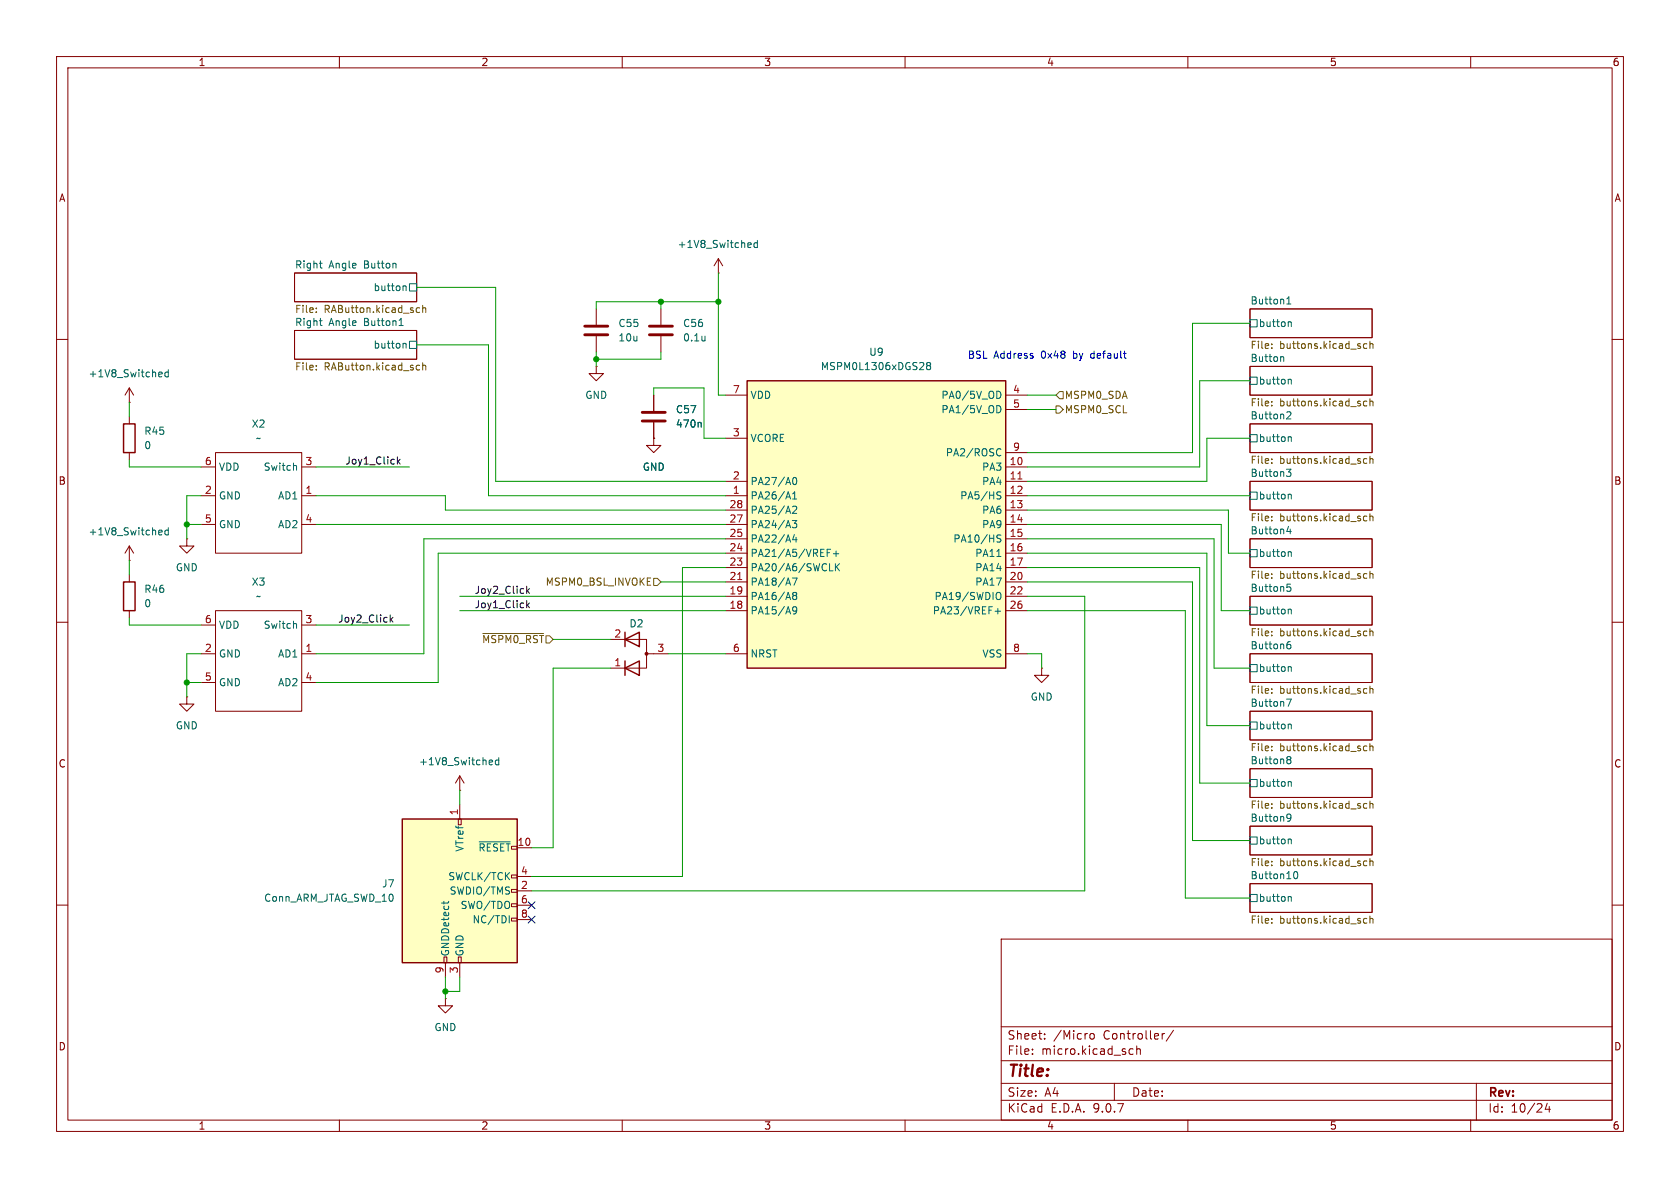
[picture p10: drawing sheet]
<svg xmlns="http://www.w3.org/2000/svg" width="297mm" height="210mm" viewBox="0 0 297 210" stroke-linecap="round" stroke-linejoin="round" font-family="sans-serif">
<g fill="none" stroke="#840000" stroke-width=".18">
<path d="M10 10h277v190h-277zM12 12h273v186h-273zM60 10v2M110 10v2M160 10v2M210 10v2M260 10v2M52.1 48.3h21.6v5h-21.6zM52.1 58.4h21.6v5.1h-21.6zM221 54.6h21.6v5.1h-21.6zM10 60h2M221 74.9h21.6v5.1h-21.6z"/>
<path d="M221 64.8h21.6v5.1h-21.6zM285 60h2M221 85.1h21.6v5.1h-21.6zM221 95.3h21.6v5h-21.6zM10 110h2M35.6 110.5h2.5M35.6 115.6h2.5M38.1 108h15.2v17.7h-15.2zM53.3 110.5h2.6M53.3 115.6h2.6M221 115.6h21.6v5.1h-21.6zM221 105.4h21.6v5.1h-21.6z"/>
<path d="M285 110h2M35.6 120.7h2.5M53.3 120.7h2.6M221 125.7h21.6v5.1h-21.6zM221 135.9h21.6v5.1h-21.6zM221 156.2h21.6v5.1h-21.6zM221 146.1h21.6v5h-21.6zM10 160h2M177 166h108v32h-108zM285 160h2M60 198v2M110 198v2"/>
<path d="M160 198v2M177 194.5h108M177 191.5h108M177 187.5h108M177 181.5h108M182.5 186.3v.1M182.5 185.5v.1M184.7 183.6v.1M184.7 182.8v.1M192.8 182.8l.4-.1 .3 .3v.4l-.3 .3-.4-.1-.1-.2v-.4zM197 191.5v3M199.6 186.1l.3 .3 .4-.1"/>
<path d="M200.3 185.5l-.4-.1-.3 .3M201 185.5l.2-.1 .3 .1 .1 .9M201 184.9v1.5M205.9 182.7l-.3 .1-.1 .2M207.5 182.1l-1.3 2M210 198v2M260 198v2M261 191.5v6.5M273.5 195l-.3 1.1h.9M273.9 195.6v1"/>
</g>
<g fill="none" stroke="#006464" stroke-width=".18">
<path d="M56.5 46.5h.4M56.5 56.7h.4M56.7 47.3l.2 .1M56.7 57.5h.2M70.6 57.5h.7M70.9 56.3v1.2M71.3 50.6h.4l.1 .8M72.4 50.2h1.3v1.2h-1.3zM221 56.5h1.2v1.3h-1.2zM227.5 53.7h.7M227.5 52.8l.4-.3v1.2M227.8 56.9h.4l.1 .8"/>
<path d="M71.3 60.8h.4l.1 .7M72.4 60.3h1.3v1.3h-1.3zM221 76.8h1.2v1.3h-1.2zM221 66.7h1.2v1.2h-1.2zM226.6 63l.3 .2v.7M227.8 67.1h.4l.1 .8M227.8 77.3h.4l.1 .7M228.2 72.9v.4l-.8 .8h.8M221 87h1.2v1.3h-1.2zM221 97.2h1.2v1.2h-1.2zM227.8 93l-.3 1h.8M227.8 87.4h.4l.1 .8"/>
<path d="M227.8 97.6h.4l.1 .8M228.1 93.5v.9M228.2 82.9l-.4 .5 .4 .1v.5l-.2 .2h-.4M52.1 110.2l.3 .2v.7M221 117.5h1.2v1.2h-1.2zM221 107.3h1.2v1.3h-1.2zM227.6 103.8l.4-.1 .2 .3-.1 .5h-.5M227.6 114l.4-.1 .2 .3-.1 .4h-.5M227.7 113.5l-.1 .2M227.8 107.7h.4l.1 .8M227.8 117.9h.4l.1 .8M221 127.6h1.2v1.3h-1.2z"/>
<path d="M221 137.8h1.2v1.3h-1.2zM227.6 134.2l.1 .1M227.7 134.3h.3M227.7 134.3h-.1M227.8 128.1h.4l.1 .7M227.8 138.2h.4l.1 .8M228 134.3l.2 .2v.4l-.2 .1h-.4M228.2 133.9v.1l-.2 .3M228.3 123.6l-.6 1.3M221 158.1h1.2v1.3h-1.2zM221 148h1.2v1.2h-1.2zM227.8 148.4h.4l.1 .8"/>
<path d="M227.8 158.5h.4l.1 .8M228.2 144a.84 .84 0 0 1-.3 1.2h-.3M228.2 144.4l-.2 .3-.4-.1M228.8 154.2a.69 .69 0 0 0 .3 1.1l.2-.1 .1-.3-.1-.7"/>
</g>
<g fill="none" stroke="#725600" stroke-width=".18">
<path d="M55.9 55.1v.1M55.9 54.5v.1M73.7 55.2h.5M73.7 54.5h.5M74.7 54.5l.2-.1 .3 .1 .1 .7M74.7 54v1.2M55.9 64.6v.1M55.9 65.3v.1M73.7 65.3h.5M73.7 64.6h.5M74.7 64.1v1.3M74.7 64.7l.2-.1h.3l.1 .8"/>
<path d="M224.8 60.8v.1M224.8 61.5v.1M224.8 71v.1M224.8 71.6v.2M241.6 60.8h-.3l-.3 .2 .2 .5h.4M241.6 71l-.3-.1-.3 .3 .2 .5h.4M242.2 60.3v1.3M242.2 70.5v1.3M242.2 60.9l.2-.1h.3v.8M242.2 71l.2-.1 .3 .1v.8M224.8 81.1v.2M224.8 81.8v.1"/>
<path d="M224.8 91.3v.1M224.8 92v.1M241.6 81.1h-.3l-.3 .2 .2 .6h.4M241.6 91.3l-.3-.1-.3 .3 .2 .5h.4M242.2 80.6v1.3M242.2 90.8v1.3M242.2 81.2l.2-.1h.3v.8M242.2 91.4l.2-.2 .3 .1v.8M224.8 101.5v.1M224.8 102.1v.1M224.8 111.6v.1M224.8 112.3v.1"/>
<path d="M241.6 101.5l-.3-.1-.3 .2 .2 .6h.4M241.6 111.6h-.3l-.3 .2 .2 .5h.4M242.2 101v1.2M242.2 111.1v1.3M242.2 101.5l.2-.1 .3 .1v.7M242.2 111.7l.2-.1h.3v.8M224.8 132.6v.1M224.8 121.8v.1M224.8 122.4v.2M224.8 131.9v.2M241.6 131.9h-.3l-.3 .2 .2 .6h.4M241.6 121.8l-.3-.1-.3 .3 .2 .5h.4"/>
<path d="M242.2 132l.2-.1h.3v.8M242.2 121.3v1.3M242.2 131.4v1.3M242.2 121.8l.2-.1 .3 .1v.8M224.8 142.1v.1M224.8 142.8v.1M224.8 152.3v.1M224.8 152.9v.1M241.6 142.1l-.3-.1-.3 .3 .2 .5h.4M241.6 152.3l-.3-.1-.3 .2 .2 .6h.4M242.2 141.6v1.3M242.2 151.8v1.2"/>
<path d="M242.2 142.2l.2-.2 .3 .1v.8M242.2 152.3l.2-.1 .3 .1v.7M224.8 162.4v.1M224.8 163.1v.1M241.6 162.4h-.3l-.3 .2 .2 .5h.4M242.2 161.9v1.3M242.2 162.5l.2-.1h.3v.8"/>
</g>
<path d="M71.1 144.8h20.3v25.4h-20.3z" fill="#ffffc2"/>
<path d="M110.5 118.1l2.5-1.3v2.6zM110.5 113l2.5-1.2v2.5zM110.5 111.8v2.5M110.5 116.8v2.6M71.1 144.8h20.3v25.4h-20.3z" fill="none" stroke="#840000" stroke-width=".25"/>
<g fill="none" stroke="#840000" stroke-width=".18">
<path d="M33 95.3v1.2h1.3l-1.3 1.3-1.3-1.3h1.3M33 95.3h.1M107.9 113h6.4v5.1h-6.4M114.3 115.6h3.8M184.1 118.1v1.3h1.3l-1.3 1.3-1.2-1.3h1.2M184.1 118.1h.1M33 123.2v1.3h1.3l-1.3 1.2-1.3-1.2h1.3M33 123.2h.1M81.3 139.7h.1M81.3 137.2v2.5M81.3 137.2l-.8 1.2M81.3 137.2l.7 1.2"/>
<path d="M81 144.8h.5v1h-.5zM81.3 142.2v2.6M90.4 154.7h1v.5h-1zM90.4 157.2h1v.5h-1zM90.4 159.8h1v.5h-1zM91.4 149.9h2.6M91.4 154.9h2.6M91.4 157.5h2.6M78.5 169.2h.5v1h-.5zM78.7 176.5v1.3h1.3l-1.3 1.3-1.2-1.3h1.2M78.7 176.5h.1M78.7 170.2v2.5"/>
<path d="M81 169.2h.5v1h-.5zM81.3 170.2v2.5M90.4 162.3h1v.5h-1zM91.4 160h2.6M91.4 162.6h2.6"/>
</g>
<path d="M86.7 134.4h.3l.1 .3-.6 .1M87 135.1l-.3 .1M88.2 134.4h-.4l-.2 .2 .1 .5h.5M88.2 133.9v1.3M78.5 159.3v.5M79.3 159.3v.3M84.7 148.8h5.5M90 161.9v1.2" fill="none" stroke="#006464" stroke-width=".18"/>
<circle cx="114.3" cy="115.6" r=".25" fill="#840000" stroke="#840000" stroke-width=".18"/>
<path d="M132.1 67.3h45.7v50.8h-45.7z" fill="#ffffc2"/>
<path d="M21.8 74.9h2.1v5.1h-2.1zM132.1 67.3h45.7v50.8h-45.7zM21.8 102.9h2.1v5.1h-2.1z" fill="none" stroke="#840000" stroke-width=".25"/>
<g fill="none" stroke="#840000" stroke-width=".18">
<path d="M105.4 54.6v2.8M105.4 59.4v2.8M116.8 54.6v2.8M116.8 59.4v2.8M127 48.3h.1M127 45.7l-.8 1.3M127 45.7l.8 1.3M127 45.7v2.6M22.9 71.1h.1M22.9 68.6v2.5M22.9 73.7v1.2M22.9 68.6l-.8 1.3"/>
<path d="M22.9 68.6l.7 1.3M105.4 64.8v1.2h1.3l-1.3 1.3-1.3-1.3h1.3M105.4 64.8h.1M115.6 77.5v1.2h1.2l-1.2 1.3-1.3-1.3h1.3M115.6 77.5h.1M115.6 69.9v2.7M115.6 74.7v2.8M128.3 69.9h3.8M128.3 77.5h3.8M177.8 69.9h3.8M177.8 72.4h3.8M22.9 99.1h.1"/>
<path d="M22.9 96.5l-.8 1.3M22.9 96.5l.7 1.3M22.9 80v1.3M22.9 96.5v2.6M35.6 87.6h2.5M35.6 92.7h2.5M35.6 82.6h2.5M38.1 80h15.2v17.8h-15.2zM53.3 87.6h2.6M53.3 92.7h2.6M53.3 82.6h2.6M128.3 85.1h3.8"/>
<path d="M128.3 87.6h3.8M128.3 90.2h3.8M128.3 92.7h3.8M128.3 95.3h3.8M128.3 97.8h3.8M177.8 85.1h3.8M177.8 87.6h3.8M177.8 90.2h3.8M177.8 92.7h3.8M177.8 95.3h3.8M177.8 97.8h3.8M177.8 80h3.8"/>
<path d="M177.8 82.6h3.8M22.9 101.6v1.3M22.9 108v1.2M128.3 100.3h3.8M128.3 102.9h3.8M128.3 105.4h3.8M128.3 108h3.8M128.3 115.6h3.8M177.8 100.3h3.8M177.8 102.9h3.8M177.8 105.4h3.8M177.8 108h3.8"/>
<path d="M177.8 115.6h3.8"/>
</g>
<g fill="none" stroke="#006464" stroke-width=".18">
<path d="M124.6 59.4v.9M132.4 42.9l.3 .1 .1 .2-.6 .1M132.7 43.7l-.3 .1M133.9 43l-.4-.1-.2 .3 .1 .5h.5M133.9 42.5v1.3M28.2 65.8h.4l.1 .3-.6 .1M28.6 66.6h-.4M29.8 65.3v1.3M29.8 65.8h-.4l-.3 .2 .2 .6h.5M123.8 74.7l.2 .1v.7M124.6 60.1v.1M164 64.6l-.2-.2 .2-.3h.3l.2 .2-.2 .3"/>
<path d="M164 64.6l-.2 .3 .1 .3 .1 .1h.4l.1-.2v-.2l-.2-.3M164 64.6h.3M176.2 69.2a.64 .64 0 0 1 .8 .6 .64 .64 0 0 1-.8 .6M176.2 71.7a.64 .64 0 0 1 .8 .6 .64 .64 0 0 1-.8 .7M176.6 79.3l.3 .1M28.2 93.7l.4 .1 .1 .2-.6 .1M28.6 94.5l-.4 .1M29.8 93.8l-.4-.1-.3 .3 .2 .5h.5M29.8 93.3v1.3M52.1 82.3l.3 .2v.6M140.1 92h.8l-.5 .5 .4 .1v.6l-.2 .1-.5-.1M140.1 89.6l.5-.1 .3 .3-.8 .9h.8"/>
<path d="M140.1 88.2h.8M140.1 87.3l.4-.4v1.3M140.2 84.5l.2-.1a.68 .68 0 0 1 .5 .6 .68 .68 0 0 1-.5 .7l-.2-.2-.1-.3zM140.4 94.5l-.3 .9h.8M140.7 95v.8M146.2 97.7h.5M146.2 97.1h.6M147.3 97.9h1M147.7 99.6v1.3M147.8 97.4v1M148.4 99.6l-.7 .8M176.2 94.9l.7 .6-.2 .3h-.5"/>
<path d="M176.2 98.4h.7M176.5 87.5l.3 .2 .1 .3-.2 .2h-.3M176.5 86.9l.4 .1M176.9 80.5l-.3 .1M176.9 94.6h-.4l-.3 .2M140.1 102.2h.8l-.5 1.2M140.4 105.3l-.3-.3 .3-.3h.2l.3 .3-.3 .3M140.4 105.3l-.3 .2 .1 .4 .2 .1 .3-.1 .2-.2v-.2l-.3-.2M140.4 105.3h.2M140.9 107.8l-.3 .2h-.4l-.1-.2 .1-.5h.4l.2 .1a.84 .84 0 0 1-.3 1.1h-.3M146.7 100.9h.6M147.9 100.2l.5 .7"/>
<path d="M175.9 108h1M176.4 104.7a.43 .43 0 0 1 .5 .4v.5a.43 .43 0 0 1-.5 .4M176.4 107.6v.9"/>
</g>
<path d="M179.9 84.7h.8M130.4 102.5h.7" fill="none" stroke="#a90000" stroke-width=".18"/>
<path d="M103.4 57.7h4M103.4 59.2h4M114.8 57.7h4.1M114.8 59.2h4.1M113.5 72.9h4.1M113.5 74.4h4.1" fill="none" stroke="#840000" stroke-width=".51"/>
<path d="M186.7 71.8h.6l.7 .6-.7 .6h-.6zM186.7 69.9l.6-.7h.7v1.3h-.7zM85.3 112h10.8M115.6 102.2h.6l.6 .7-.6 .6h-.6z" fill="none" stroke="#725600" stroke-width=".18"/>
<path d="M70.3 80.8v1.2M70.4 81.6l.3 .4M70.7 81.2l-.4 .5M69 108.7v1.3M69.1 109.5l.4 .5M69.5 109.1l-.5 .5M93.1 103.6v1.3M93.1 106.2v1.2M93.2 104.4l.4 .5M93.2 107l.4 .4M93.6 104.1l-.5 .4M93.6 106.6l-.5 .5" fill="none" stroke="#0f0f0f" stroke-width=".18"/>
<g fill="none" stroke="#009600" stroke-width=".18">
<path d="M73.7 50.8h13.9v34.3h40.7M116.8 53.3v1.3M127 48.3v21.6h1.3M127 53.3h-21.6v1.3M221 57.2h-10.2v22.8h-29.2M22.9 71.1v2.6M73.7 61h12.7v26.6h41.9M105.4 62.2v2.6M115.6 69.9v-1.3h8.9v8.9h3.8M116.8 62.2v1.3h-11.4M181.6 69.9h5.1M181.6 72.4h5.1"/>
<path d="M221 67.3h-8.9v15.3h-30.5M221 77.5h-7.6v7.6h-31.8M22.9 81.3v1.3h12.7M22.9 99.1v2.5M33 92.7h2.6M35.6 87.6h-2.6v7.7M55.9 87.6h22.8v2.6h49.6M55.9 82.6h16.5M55.9 92.7h72.4M128.3 95.3h-53.4v20.3h-19M128.3 97.8h-50.8v22.9h-21.6M181.6 90.2h35.6v7.6h3.8"/>
<path d="M181.6 97.8h31.8v30.5h7.6M181.6 92.7h34.3v15.3h5.1M181.6 95.3h33v22.8h6.4M181.6 87.6h39.4M22.9 109.2v1.3h12.7M35.6 115.6h-2.6v7.6M55.9 110.5h16.5M81.3 108h47M81.3 105.4h47M97.8 113h10.1M107.9 118.1h-10.1v31.8h-3.8M116.8 102.9h11.5"/>
<path d="M118.1 115.6h10.2M128.3 100.3h-7.7v54.6h-26.6M181.6 115.6h2.5v2.5M181.6 102.9h29.2v45.7h10.2M181.6 100.3h30.5v38.1h8.9M181.6 105.4h10.2v52.1h-97.8M181.6 108h27.9v50.8h11.5M33 120.7h2.6M81.3 139.7v2.5M78.7 172.7v3.8M81.3 172.7v2.6h-2.6"/>
</g>
<path d="M93.4 159.4l1.2 1.2M94.6 159.4l-1.2 1.2M93.4 162l1.2 1.2M94.6 162l-1.2 1.2" fill="none" stroke="#000084" stroke-width=".18"/>
<g fill="#009600" stroke="#009600" stroke-width=".18">
<circle cx="78.7" cy="175.3" r=".46"/>
<circle cx="33" cy="120.7" r=".46"/>
<circle cx="127" cy="53.3" r=".46"/>
<circle cx="116.8" cy="53.3" r=".46"/>
<circle cx="105.4" cy="63.5" r=".46"/>
<circle cx="33" cy="92.7" r=".46"/>
</g>
<text font-size="2.8" fill="#840000" x="178" y="190.9">Title:</text>
<g font-size="2.1" fill="#840000">
<text x="178" y="184">Sheet:</text>
<text x="186.2" y="184">/Micro</text>
<text x="195.1" y="184">Controller/</text>
<text x="178" y="186.7">File:</text>
<text x="184.1" y="186.7">micro.kicad_sch</text>
<text x="178" y="196.9">KiCad</text>
<text x="178" y="194.1">Size:</text>
<text x="184.7" y="194.1">A4</text>
<text x="185.7" y="196.9">E.D.A.</text>
<text x="193.3" y="196.9">9.0.7</text>
<text x="200" y="194.1">Date:</text>
<text x="263" y="194.3">Rev:</text>
<text x="263" y="196.9">Id:</text>
<text x="267.1" y="196.9">10/24</text>
</g>
<g font-size="1.8" fill="#840000">
<text x="35" y="11.9">1</text>
<text x="85" y="11.9">2</text>
<text x="135" y="11.9">3</text>
<text x="185" y="11.9">4</text>
<text x="235" y="11.9">5</text>
<text x="285" y="11.9">6</text>
<text x="10.3" y="35.9">A</text>
<text x="285.3" y="35.9">A</text>
<text x="10.3" y="85.9">B</text>
<text x="285.3" y="85.9">B</text>
<text x="10.3" y="135.9">C</text>
<text x="285.3" y="135.9">C</text>
<text x="10.3" y="185.9">D</text>
<text x="285.3" y="185.9">D</text>
<text x="35" y="199.9">1</text>
<text x="85" y="199.9">2</text>
<text x="135" y="199.9">3</text>
<text x="185" y="199.9">4</text>
<text x="235" y="199.9">5</text>
<text x="285" y="199.9">6</text>
</g>
<g font-size="1.8" fill="#006464">
<text x="52.1" y="47.5">Right</text>
<text x="58.1" y="47.5">Angle</text>
<text x="64.5" y="47.5">Button</text>
<text x="119.7" y="44">+1V8_Switched</text>
<text x="65.9" y="51.7">button</text>
<text x="221" y="53.9">Button1</text>
<text x="52.1" y="55.7">File:</text>
<text x="52.1" y="57.7">Right</text>
<text x="57.3" y="55.7">RAButton.kicad_sch</text>
<text x="58.1" y="57.7">Angle</text>
<text x="64.5" y="57.7">Button1</text>
<text x="109.2" y="58">C55</text>
<text x="120.7" y="58">C56</text>
<text x="222.4" y="58">button</text>
<text x="65.9" y="61.8">button</text>
<text x="109.2" y="60.6">10u</text>
<text x="120.7" y="60.6">0.1u</text>
<text x="145" y="65.6">MSPM0L1306xDGS28</text>
<text x="153.6" y="63.1">U9</text>
<text x="221" y="62">File:</text>
<text x="221" y="64.1">Button</text>
<text x="15.6" y="66.9">+1V8_Switched</text>
<text x="103.4" y="70.7">GND</text>
<text x="132.6" y="70.7">VDD</text>
<text x="166.3" y="70.7">PA0/5V_OD</text>
<text x="222.4" y="68.2">button</text>
<text x="25.4" y="77.1">R45</text>
<text x="44.4" y="75.8">X2</text>
<text x="119.4" y="75.8">470n</text>
<text x="119.4" y="73.3">C57</text>
<text x="166.3" y="73.3">PA1/5V_OD</text>
<text x="221" y="74.2">Button2</text>
<text x="25.4" y="79.6">0</text>
<text x="38.6" y="83.4">VDD</text>
<text x="45.2" y="78.3">~</text>
<text x="46.5" y="83.4">Switch</text>
<text x="113.5" y="83.4">GND</text>
<text x="132.6" y="78.3">VCORE</text>
<text x="167.1" y="80.9">PA2/ROSC</text>
<text x="173.5" y="83.4">PA3</text>
<text x="221" y="82.3">File:</text>
<text x="222.4" y="78.3">button</text>
<text x="226.2" y="82.3">buttons.kicad_sch</text>
<text x="38.6" y="88.5">GND</text>
<text x="49.1" y="88.5">AD1</text>
<text x="132.6" y="86">PA27/A0</text>
<text x="132.6" y="88.5">PA26/A1</text>
<text x="169.7" y="88.5">PA5/HS</text>
<text x="173.5" y="86">PA4</text>
<text x="221" y="84.4">Button3</text>
<text x="222.4" y="88.5">button</text>
<text x="15.6" y="94.8">+1V8_Switched</text>
<text x="38.6" y="93.6">GND</text>
<text x="49.1" y="93.6">AD2</text>
<text x="132.6" y="91">PA25/A2</text>
<text x="132.6" y="93.6">PA24/A3</text>
<text x="173.5" y="91">PA6</text>
<text x="173.5" y="93.6">PA9</text>
<text x="221" y="92.5">File:</text>
<text x="221" y="94.5">Button4</text>
<text x="31" y="101.2">GND</text>
<text x="132.6" y="96.1">PA22/A4</text>
<text x="132.6" y="98.7">PA21/A5/VREF+</text>
<text x="132.6" y="101.2">PA20/A6/SWCLK</text>
<text x="168.4" y="96.1">PA10/HS</text>
<text x="172.3" y="98.7">PA11</text>
<text x="172.3" y="101.2">PA14</text>
<text x="222.4" y="98.7">button</text>
<text x="25.4" y="107.5">0</text>
<text x="25.4" y="105">R46</text>
<text x="44.4" y="103.7">X3</text>
<text x="45.2" y="106.3">~</text>
<text x="132.6" y="103.7">PA18/A7</text>
<text x="132.6" y="106.3">PA16/A8</text>
<text x="165.1" y="106.3">PA19/SWDIO</text>
<text x="172.3" y="103.7">PA17</text>
<text x="221" y="102.6">File:</text>
<text x="221" y="104.7">Button5</text>
<text x="226.2" y="102.6">buttons.kicad_sch</text>
<text x="38.6" y="111.4">VDD</text>
<text x="46.5" y="111.4">Switch</text>
<text x="111.2" y="111.1">D2</text>
<text x="132.6" y="108.8">PA15/A9</text>
<text x="164.8" y="108.8">PA23/VREF+</text>
<text x="222.4" y="108.8">button</text>
<text x="38.6" y="116.4">GND</text>
<text x="49.1" y="116.4">AD1</text>
<text x="132.6" y="116.4">NRST</text>
<text x="173.6" y="116.4">VSS</text>
<text x="221" y="114.9">Button6</text>
<text x="222.4" y="119">button</text>
<text x="38.6" y="121.5">GND</text>
<text x="49.1" y="121.5">AD2</text>
<text x="182.1" y="124.1">GND</text>
<text x="221" y="125">Button7</text>
<text x="31" y="129.1">GND</text>
<text x="222.4" y="129.1">button</text>
<text x="74" y="135.5">+1V8_Switched</text>
<text x="221" y="133.1">File:</text>
<text x="221" y="135.2">Button8</text>
<text x="226.2" y="133.1">buttons.kicad_sch</text>
<text x="222.4" y="139.3">button</text>
<text x="221" y="145.3">Button9</text>
<text x="222.4" y="149.5">button</text>
<text x="79.2" y="155.8">SWCLK/TCK</text>
<text x="82.1" y="150.7" transform="rotate(-90 82.1 150.7)">VTref</text>
<text x="84.5" y="150.7">~{RESET}</text>
<text x="221" y="155.5">Button10</text>
<text x="46.6" y="159.6">Conn_ARM_JTAG_SWD_10</text>
<text x="67.5" y="157.1">J7</text>
<text x="79.4" y="158.3">SWDIO/TMS</text>
<text x="81.3" y="160.9">SWO/TDO</text>
<text x="222.4" y="159.6">button</text>
<text x="83.4" y="163.4">NC/TDI</text>
<text x="79.6" y="169.2" transform="rotate(-90 79.6 169.2)">GNDDetect</text>
<text x="82.1" y="169.2" transform="rotate(-90 82.1 169.2)">GND</text>
<text x="76.7" y="182.5">GND</text>
</g>
<g font-size="1.8" fill="#725600">
<text x="52.1" y="65.8">File:</text>
<text x="57.3" y="65.8">RAButton.kicad_sch</text>
<text x="226.2" y="62">buttons.kicad_sch</text>
<text x="188.2" y="70.7">MSPM0_SDA</text>
<text x="188.2" y="73.3">MSPM0_SCL</text>
<text x="221" y="72.2">File:</text>
<text x="226.2" y="72.2">buttons.kicad_sch</text>
<text x="226.2" y="92.5">buttons.kicad_sch</text>
<text x="96.4" y="103.7">MSPM0_BSL_INVOKE</text>
<text x="85.1" y="113.9">~{MSPM0_RST}</text>
<text x="221" y="112.8">File:</text>
<text x="226.2" y="112.8">buttons.kicad_sch</text>
<text x="221" y="123">File:</text>
<text x="226.2" y="123">buttons.kicad_sch</text>
<text x="221" y="143.3">File:</text>
<text x="226.2" y="143.3">buttons.kicad_sch</text>
<text x="221" y="153.4">File:</text>
<text x="226.2" y="153.4">buttons.kicad_sch</text>
<text x="221" y="163.6">File:</text>
<text x="226.2" y="163.6">buttons.kicad_sch</text>
</g>
<g font-size="1.8" fill="#0000c2">
<text x="171" y="63.6">BSL</text>
<text x="175.7" y="63.6">Address</text>
<text x="184.2" y="63.6">0x48</text>
<text x="190" y="63.6">by</text>
<text x="193.3" y="63.6">default</text>
</g>
<g font-size="1.8" fill="#a90000">
<text x="129.5" y="69.6">7</text>
<text x="179" y="69.6">4</text>
<text x="129.5" y="77.2">3</text>
<text x="179" y="72.1">5</text>
<text x="36.1" y="82.3">6</text>
<text x="53.9" y="82.3">3</text>
<text x="178.4" y="82.3">10</text>
<text x="179" y="79.8">9</text>
<text x="36.1" y="87.4">2</text>
<text x="53.9" y="87.4">1</text>
<text x="128.9" y="89.9">28</text>
<text x="129.5" y="84.8">2</text>
<text x="129.5" y="87.4">1</text>
<text x="178.4" y="84.8">11</text>
<text x="178.4" y="87.4">12</text>
<text x="178.4" y="89.9">13</text>
<text x="36.1" y="92.5">5</text>
<text x="53.9" y="92.5">4</text>
<text x="128.9" y="92.5">27</text>
<text x="128.9" y="95">25</text>
<text x="178.4" y="92.5">14</text>
<text x="178.4" y="95">15</text>
<text x="128.9" y="97.5">24</text>
<text x="128.9" y="100.1">23</text>
<text x="178.4" y="97.5">16</text>
<text x="178.4" y="100.1">17</text>
<text x="128.9" y="102.6">21</text>
<text x="128.9" y="105.2">19</text>
<text x="128.9" y="107.7">18</text>
<text x="178.4" y="102.6">20</text>
<text x="178.4" y="105.2">22</text>
<text x="178.4" y="107.7">26</text>
<text x="36.1" y="110.2">6</text>
<text x="53.9" y="110.2">3</text>
<text x="108.5" y="112.8">2</text>
<text x="36.1" y="115.3">2</text>
<text x="53.9" y="115.3">1</text>
<text x="108.5" y="117.9">1</text>
<text x="116.1" y="115.3">3</text>
<text x="129.5" y="115.3">6</text>
<text x="179" y="115.3">8</text>
<text x="36.1" y="120.4">5</text>
<text x="53.9" y="120.4">4</text>
<text x="81" y="144.2" transform="rotate(-90 81 144.2)">1</text>
<text x="91.4" y="149.6">10</text>
<text x="92" y="154.7">4</text>
<text x="92" y="157.2">2</text>
<text x="92" y="159.8">6</text>
<text x="92" y="162.3">8</text>
<text x="78.5" y="172.2" transform="rotate(-90 78.5 172.2)">9</text>
<text x="81" y="172.2" transform="rotate(-90 81 172.2)">3</text>
</g>
<g font-size="1.8" fill="#0f0f0f">
<text x="61" y="82.2">Joy1_Click</text>
<text x="83.8" y="105.1">Joy2_Click</text>
<text x="83.8" y="107.6">Joy1_Click</text>
<text x="59.7" y="110.1">Joy2_Click</text>
</g>
</svg>
